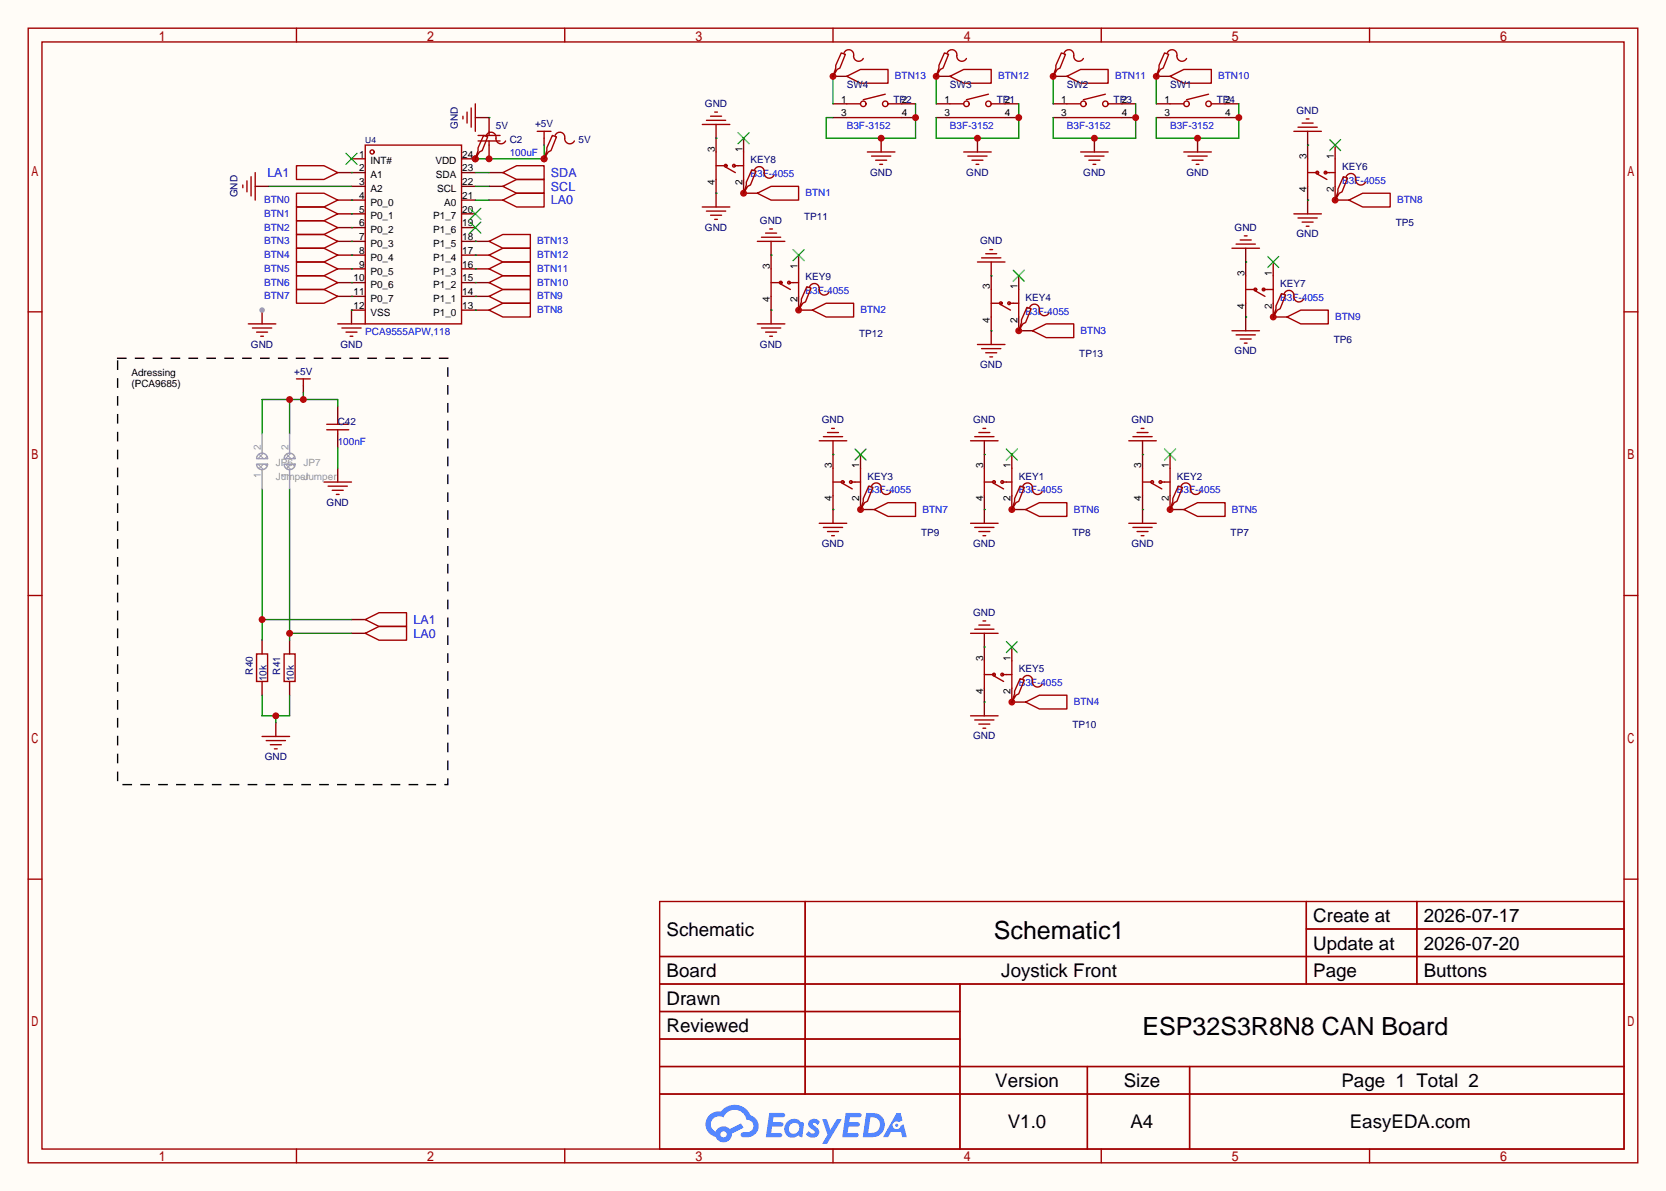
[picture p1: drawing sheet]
<svg xmlns="http://www.w3.org/2000/svg" width="308mm" height="220mm" viewBox="0 0 308 220" stroke-linecap="round" stroke-linejoin="round" font-family="sans-serif">
<path d="M0 0h307.6v220h-307.6z" fill="#fffcf7"/>
<g fill="none" stroke="#a10000" stroke-width=".25">
<path d="M5.2 5.2h297.2v209.6h-297.2zM7.7 7.7h292.1v204.5h-292.1zM54.7 5.2v2.5M104.3 5.2v2.5M153.8 5.2v2.5M203.3 5.2v2.5M252.9 5.2v2.5M5.2 57.6h2.5M299.8 57.6h2.6M5.2 110h2.5M299.8 110h2.6M5.2 162.4h2.5"/>
<path d="M121.8 166.5h178v45.7h-178zM121.8 176.7h178M148.7 166.5v35.6M241.2 166.5v15.2M241.2 171.6h58.6M261.6 166.5v15.2M299.8 162.4h2.6M121.8 181.7h178M121.8 186.8h55.4M121.8 197h178M121.8 191.9h55.4M177.2 181.7v30.5"/>
<path d="M200.8 197v15.2M219.6 197v15.2M54.7 212.2v2.6M104.3 212.2v2.6M121.8 202.1h178M153.8 212.2v2.6M203.3 212.2v2.6M252.9 212.2v2.6"/>
</g>
<g fill="#5487ff">
<path d="M149.5 206.9a1.3 1.3 0 0 1 1.9 .3l-.4 .6a.54 .54 0 0 0-1-.2l.2 .2a1.58 1.58 0 0 1 1 1.5 1.43 1.43 0 0 1-2.4 .2l.5-.6a.64 .64 0 0 0 .5 .5 .64 .64 0 0 0 .6-.3l-.1-.3a1.6 1.6 0 0 1-1.1-1.5z"/>
<path d="M151.8 206.7h.8l.7 2 1.2-2h.9l-2.7 4.5h-.9l1-1.6z"/>
<path d="M142 205.5h1.7a1.31 1.31 0 0 1 1.2 .2 .4 .4 0 0 1-.3 .6h-1.8l-.1 1h1.6a.4 .4 0 0 1 .3 .4 .4 .4 0 0 1-.4 .4h-1.6l-.2 1.2 .8-.1a1.23 1.23 0 0 1 1.2 .2 .39 .39 0 0 1-.4 .6h-2.6z"/>
<path d="M156.1 205.5h1.7a1.32 1.32 0 0 1 1.2 .2 .39 .39 0 0 1-.3 .6h-1.8l-.1 1h1.6a.4 .4 0 0 1 .4 .4 .4 .4 0 0 1-.5 .4h-1.6l-.2 1.1h.8a1.23 1.23 0 0 1 1.2 .2 .39 .39 0 0 1-.4 .6h-2.6z"/>
<path d="M165.5 205.6h.8l.3 1.3-.6 .3a.75 .75 0 0 0-1.1 .3 .75 .75 0 0 0 .5 1.1 .75 .75 0 0 0 .9-.7l.5-.3 .6 2.4h-.8l-.3-.9h-1.8l-.5 .9h-1z"/>
<path d="M159.9 205.6l-.6 4.4h1.4a2.27 2.27 0 0 0 2.7-2.3 2.27 2.27 0 0 0-2.7-2.1zM160.7 206.3a1.5 1.5 0 0 1 1.8 1.6 1.5 1.5 0 0 1-1.9 1.3h-.3z"/>
<path d="M145.4 207.2a1.62 1.62 0 0 0-.4 2.1 1.62 1.62 0 0 0 2 .6l.3-.2 .4 .2 .4 .1 .3-2.4-.1-.3-.5-.1a1.58 1.58 0 0 0-2.4 0zM146 207.7a.99 .99 0 0 1 1.6 .3 .99 .99 0 0 1-.9 1.4 .94 .94 0 0 1-1-.6 .94 .94 0 0 1 .3-1.1z"/>
<path d="M131 206a2.37 2.37 0 0 0 1.1 4 1.54 1.54 0 0 0 1.8 1 1.54 1.54 0 0 0 1.2-1.6l2.2-1.1-.5-.8-2.1 1a1.57 1.57 0 0 0-2.6 .5 1.5 1.5 0 0 1-.7-2.1 1.5 1.5 0 0 1 2.2-.5 2.23 2.23 0 0 1 2.3-1.4 2.23 2.23 0 0 1 2 1.8 1.16 1.16 0 0 1 1.2 1.1 1.16 1.16 0 0 1-1.1 1.2h-.7a.47 .47 0 0 0-.5 .4 .47 .47 0 0 0 .4 .5 2.23 2.23 0 0 0 2.2-.6 2.23 2.23 0 0 0 .5-2.3 2.16 2.16 0 0 0-1.3-1.1 3.2 3.2 0 0 0-5.5-.7l-1.1 .1zM133 209.5a.6 .6 0 0 1 1.2 0 .6 .6 0 0 1-1.2 0z"/>
<circle cx="165.6" cy="207.8" r=".28"/>
</g>
<g fill="none" stroke="#870000" stroke-width=".25">
<path d="M62.4 31.9h2.5M90.3 31.9h2.5M90.3 34.4h2.5M90.3 37h2.5M90.3 21.7v2.6M90.3 26.8v2.5M100.5 25.5v1.3M56 71.2v1.3M48.4 118.2v2.6M53.5 118.2v2.6M64.9 117h2.5M64.9 114.4h2.5"/>
<path d="M48.4 125.9v2.5M50.9 133.5v2.5M53.5 125.9v2.5"/>
</g>
<g fill="none" stroke="#a10000" stroke-width=".25">
<path d="M54.7 30.6h5.1l2.6 1.3-2.6 1.2h-5.1zM88.3 26h4M88.3 25h4M90.3 24.3v.7M90.3 26v.8M92.8 31.9l2.6-1.3h5.1v2.5h-5.1zM92.8 34.4l2.6-1.3h5.1v2.6h-5.1zM92.8 37l2.6-1.3h5.1v2.5h-5.1zM99.2 24.3h2.5M100.5 24.3v1.2M54.7 70h2.6M56 70v1.2"/>
<path d="M67.4 117l2.6-1.3h5.1v2.5h-5.1zM67.4 114.4l2.6-1.2h5.1v2.5h-5.1zM47.4 120.8h2v5.1h-2zM48.4 136h5.1M49.1 136.8h3.6M49.9 137.5h2M50.7 138.3h.5M52.5 120.8h2v5.1h-2z"/>
</g>
<path d="M21.7 66.2h61v78.7h-61z" fill="none" stroke="#000" stroke-width=".25" stroke-dasharray="1.5 1.8"/>
<path d="M53.5 90.3v27.9M53.5 117h11.4" fill="none" stroke="#008700" stroke-width=".25"/>
<circle cx="53.5" cy="117" r=".63" fill="#c00"/>
<path d="M48.4 90.3v27.9M48.4 114.4h16.5" fill="none" stroke="#008700" stroke-width=".25"/>
<circle cx="48.4" cy="114.4" r=".63" fill="#c00"/>
<g fill="none" stroke="#870000" stroke-width=".25">
<path d="M62.4 37h2.5M62.4 39.5h2.5M137.3 35.7h2.5M246.5 37h2.5M62.4 52.2h2.5M62.4 47.1h2.5M62.4 49.7h2.5M62.4 44.6h2.5M62.4 42h2.5M62.4 54.7h2.5M147.4 57.3h2.6M235.1 58.5h2.5"/>
<path d="M188.1 61.1h2.5M158.9 94.1h2.5M186.8 94.1h2.6M216 94.1h2.6M186.8 129.7h2.6"/>
</g>
<g fill="none" stroke="#a10000" stroke-width=".25">
<path d="M54.7 35.7h5.1l2.6 1.3-2.6 1.2h-5.1zM54.7 38.2h5.1l2.6 1.3-2.6 1.3h-5.1zM139.8 35.7l2.6-1.3h5v2.6h-5zM249 37l2.6-1.3h5.1v2.5h-5.1zM54.7 50.9h5.1l2.6 1.3-2.6 1.3h-5.1zM54.7 45.8h5.1l2.6 1.3-2.6 1.3h-5.1zM54.7 48.4h5.1l2.6 1.3-2.6 1.2h-5.1zM54.7 43.3h5.1l2.6 1.3-2.6 1.2h-5.1zM54.7 40.8h5.1l2.6 1.2-2.6 1.3h-5.1zM54.7 53.5h5.1l2.6 1.2-2.6 1.3h-5.1zM150 57.3l2.5-1.3h5.1v2.5h-5.1zM237.6 58.5l2.6-1.2h5v2.5h-5z"/>
<path d="M190.6 61.1l2.6-1.3h5v2.6h-5zM161.4 94.1l2.6-1.3h5v2.6h-5zM189.4 94.1l2.5-1.3h5.1v2.6h-5.1zM218.6 94.1l2.5-1.3h5.1v2.6h-5.1zM189.4 129.7l2.5-1.3h5.1v2.5h-5.1z"/>
</g>
<path d="M48.4 128.4v3.8h5.1v-3.8M50.9 132.2v1.3" fill="none" stroke="#008700" stroke-width=".25"/>
<circle cx="50.9" cy="132.2" r=".63" fill="#c00"/>
<g fill="none" stroke="#a10000" stroke-width=".25">
<path d="M67.4 26.8h17.8v33h-17.8zM60.3 79.4h4.1M60.3 78.4h4.1M62.4 77.6v.8M62.4 79.4v.7"/>
<circle cx="68.7" cy="28.1" r=".38"/>
</g>
<g fill="none" stroke="#870000" stroke-width=".25">
<path d="M64.9 29.3h2.5M64.9 31.9h2.5M64.9 34.4h2.5M64.9 37h2.5M64.9 39.5h2.5M85.2 29.3h2.6M85.2 31.9h2.6M85.2 34.4h2.6M85.2 37h2.6M85.2 39.5h2.6M64.9 42h2.5M64.9 44.6h2.5"/>
<path d="M64.9 47.1h2.5M64.9 49.7h2.5M64.9 52.2h2.5M64.9 54.7h2.5M64.9 57.3h2.5M85.2 42h2.6M85.2 44.6h2.6M85.2 47.1h2.6M85.2 49.7h2.6M85.2 52.2h2.6M85.2 54.7h2.6M85.2 57.3h2.6"/>
<path d="M62.4 75.1v2.5M62.4 80.1v2.6"/>
</g>
<path d="M63.9 28.3l2 2.1M65.9 28.3l-2 2.1M86.7 38.5l2.1 2M88.8 38.5l-2.1 2M86.7 41l2.1 2.1M88.8 41l-2.1 2.1" fill="none" stroke="#3c3" stroke-width=".25"/>
<path d="M64.9 39.5h.1M64.9 37h.1M64.9 47.1h.1M64.9 44.6h.1M64.9 42h.1M64.9 52.2h.1M64.9 49.7h.1M64.9 54.7h.1M53.5 73.8v6.3M56 72.5v1.3M62.4 75.1v-1.3h-14v6.3" fill="none" stroke="#008700" stroke-width=".25"/>
<g fill="#c00">
<circle cx="56" cy="73.8" r=".63"/>
<circle cx="53.5" cy="73.8" r=".63"/>
</g>
<path d="M47.1 34.4h2.6M87.8 21.7h2.5M62.4 86.5v2.5" fill="none" stroke="#870000" stroke-width=".25"/>
<path d="M87 19.9v3.6M87.8 19.2v5.1M44.8 34.2v.5M45.6 33.4v2M46.4 32.6v3.6M47.1 31.9v5.1M85.5 21.5v.5M86.2 20.7v2M59.8 89h5.1M60.6 89.8h3.5M61.3 90.6h2.1M62.1 91.3h.5" fill="none" stroke="#a10000" stroke-width=".25"/>
<path d="M49.7 34.4h15.2M64.9 31.9h.1M87.8 34.4h2.5M87.8 37h2.5M87.8 31.9h2.5M100.5 26.8v2.5h-12.7M62.4 82.7v3.8" fill="none" stroke="#008700" stroke-width=".25"/>
<path d="M47.4 85.7h2a1.02 1.02 0 0 1-1 1 1.02 1.02 0 0 1-1-1zM47.6 84a1.02 1.02 0 0 1 1.1-.2 1.02 1.02 0 0 1 .7 .9h-2zM48.4 80.1v3.6M48.4 86.7v3.6M52.5 85.7h2a1.02 1.02 0 0 1-1 1 1.02 1.02 0 0 1-1-1zM52.7 84a1.02 1.02 0 0 1 1.1-.2 1.02 1.02 0 0 1 .7 .9h-2zM53.5 80.1v3.6M53.5 86.7v3.6" fill="none" stroke="#999" stroke-width=".25"/>
<path d="M47.6 85.7l1 1M47.8 83.9l.8 .8M48.6 83.7l-1 1M48.6 85.7l-.8 .9M48.9 85.7l.4 .4M49.3 84.3l-.4 .4M52.7 85.7l1 1M52.9 83.9l.8 .8M53.7 83.7l-1 1M53.7 85.7l-.8 .9M54 85.7l.4 .4M54.4 84.3l-.4 .4" fill="none" stroke="#999" stroke-width=".18"/>
<g fill="#c00">
<circle cx="100.5" cy="29.3" r=".63"/>
<circle cx="90.3" cy="29.3" r=".63"/>
<circle cx="87.8" cy="29.3" r=".63"/>
</g>
<g fill="none" stroke="#008700" stroke-width=".25">
<path d="M90.3 21.7h.1M132.2 35.7h.1M132.2 25.5h.1M137.3 35.7h.1M241.4 37h.1M241.4 26.8h.1M246.5 37h.1M64.9 57.3h.1M142.4 57.3h.1M142.4 47.1h.1M147.4 57.3h.1M183 50.9h.1"/>
<path d="M230 58.5h.1M230 48.4h.1M235.1 58.5h.1M183 61.1h.1M188.1 61.1h.1M153.8 94.1h.1M153.8 83.9h.1M158.9 94.1h.1M181.7 94.1h.1M181.7 83.9h.1M186.8 94.1h.1M210.9 94.1h.1"/>
<path d="M210.9 83.9h.1M216 94.1h.1M181.7 119.5h.1M181.7 129.7h.1M186.8 129.7h.1"/>
</g>
<g fill="none" stroke="#a10000" stroke-width=".25">
<path d="M129.7 38.2h5M129.7 23h5M130.4 39h3.6M130.4 22.2h3.6M131.2 39.8h2M131.2 21.5h2M132 20.7h.5M132.2 30.6h1.8M132.2 28.1v5M134 30.9l1.8 1M135.5 30.6h1.8M137.3 28.1v5"/>
<path d="M160.1 28.1h5.1M160.9 28.8h3.6M161.7 29.6h2M162.4 30.4h.5M177.9 28.1h5.1M178.7 28.8h3.5M179.5 29.6h2M180.2 30.4h.5M199.5 28.1h5.1M200.3 28.8h3.5M201 29.6h2.1M201.8 30.4h.5"/>
<path d="M218.6 28.1h5M219.3 28.8h3.6M220.1 29.6h2M220.9 30.4h.5M238.9 39.5h5.1M238.9 24.3h5.1M239.6 23.5h3.6M240.4 22.7h2M241.2 22h.5M241.4 31.9h1.8M241.4 29.3v5.1M243.2 32.1l1.8 1"/>
<path d="M244.7 31.9h1.8M246.5 29.3v5.1M62.4 59.8h5M132 40.5h.5M139.8 59.8h5.1M139.8 44.6h5.1M140.6 43.8h3.5M141.4 43.1h2M142.1 42.3h.5M142.4 52.2h1.7M142.4 49.7v5M144.1 52.5l1.8 1"/>
<path d="M145.7 52.2h1.7M147.4 49.7v5M180.5 48.4h5M181.2 47.6h3.6M182 46.9h2M182.8 46.1h.5M183 56h1.8M183 53.5v5M184.8 56.3l1.8 1M186.3 56h1.8M188.1 53.5v5M227.5 45.8h5"/>
<path d="M228.2 45.1h3.6M229 44.3h2M229.7 43.6h.6M230 53.5h1.8M230 50.9v5.1M231.8 53.7l1.8 1M233.3 53.5h1.8M235.1 50.9v5.1M239.6 40.3h3.6M240.4 41h2M241.2 41.8h.5M63.1 60.6h3.6"/>
<path d="M63.9 61.3h2M64.6 62.1h.6M140.6 60.6h3.5M141.4 61.3h2M142.1 62.1h.5M152.8 79.9h2M153.5 79.1h.6M180.5 63.6h5M180.7 79.9h2.1M181.2 64.4h3.6M181.5 79.1h.5M182 65.2h2"/>
<path d="M182.8 65.9h.5M209.9 79.9h2.1M210.7 79.1h.5M227.5 61.1h5M228.2 61.8h3.6M229 62.6h2M229.7 63.4h.6M151.3 96.6h5M151.3 81.4h5M152 97.4h3.6M152 80.6h3.6M152.8 98.2h2"/>
<path d="M153.5 98.9h.6M153.8 89h1.8M153.8 86.5v5.1M155.6 89.3l1.8 1M157.1 89h1.8M158.9 86.5v5.1M179.2 96.6h5.1M179.2 81.4h5.1M180 97.4h3.5M180 80.6h3.5M180.7 98.2h2.1M181.5 98.9h.5"/>
<path d="M181.7 86.5v5.1M181.7 89h1.8M183.5 89.3l1.8 1M185 89h1.8M186.8 86.5v5.1M208.4 96.6h5.1M208.4 81.4h5.1M209.2 97.4h3.5M209.2 80.6h3.5M209.9 98.2h2.1M210.7 98.9h.5M210.9 89h1.8"/>
<path d="M210.9 86.5v5.1M212.7 89.3l1.8 1M214.2 89h1.8M216 86.5v5.1M179.2 117h5.1M180 116.2h3.5M180.7 115.4h2.1M181.5 114.7h.5M179.2 132.2h5.1M180 133h3.5M180.7 133.7h2.1M181.5 134.5h.5"/>
<path d="M181.7 124.6h1.8M181.7 122v5.1M183.5 124.8l1.8 1.1M185 124.6h1.8M186.8 122v5.1"/>
<circle cx="134" cy="30.6" r=".25"/>
<circle cx="135.5" cy="30.6" r=".25"/>
<circle cx="243.2" cy="31.9" r=".25"/>
<circle cx="244.7" cy="31.9" r=".25"/>
<circle cx="144.1" cy="52.2" r=".25"/>
<circle cx="145.7" cy="52.2" r=".25"/>
<circle cx="184.8" cy="56" r=".25"/>
<circle cx="186.3" cy="56" r=".25"/>
<circle cx="231.8" cy="53.5" r=".25"/>
<circle cx="233.3" cy="53.5" r=".25"/>
<circle cx="155.6" cy="89" r=".25"/>
<circle cx="157.1" cy="89" r=".25"/>
<circle cx="183.5" cy="89" r=".25"/>
<circle cx="185" cy="89" r=".25"/>
<circle cx="212.7" cy="89" r=".25"/>
<circle cx="214.2" cy="89" r=".25"/>
<circle cx="183.5" cy="124.6" r=".25"/>
<circle cx="185" cy="124.6" r=".25"/>
</g>
<g fill="none" stroke="#870000" stroke-width=".25">
<path d="M132.2 23v5.1M132.2 33.1v5.1M137.3 25.5v2.6M137.3 33.1v2.6M162.7 25.5v2.6M180.5 25.5v2.6M202.1 25.5v2.6M221.1 25.5v2.6M241.4 24.3v5M241.4 34.4v5.1M246.5 26.8v2.5M246.5 34.4v2.6"/>
<path d="M48.4 57.3v2.5M64.9 57.3v2.5M142.4 44.6v5.1M142.4 54.7v5.1M147.4 47.1v2.6M147.4 54.7v2.6M183 48.4v5.1M183 58.5v5.1M188.1 50.9v2.6M188.1 58.5v2.6M230 45.8v5.1M230 56v5.1"/>
<path d="M235.1 48.4v2.5M235.1 56v2.5M153.8 81.4v5.1M153.8 91.6v5M158.9 83.9v2.6M158.9 91.6v2.5M181.7 81.4v5.1M181.7 91.6v5M186.8 83.9v2.6M186.8 91.6v2.5M210.9 81.4v5.1M210.9 91.6v5"/>
<path d="M216 83.9v2.6M216 91.6v2.5M181.7 117v5M186.8 119.5v2.5M181.7 127.1v5.1M186.8 127.1v2.6"/>
</g>
<g fill="none" stroke="#3c3" stroke-width=".25">
<path d="M136.3 24.5l2 2M138.3 24.5l-2 2M245.5 25.8l2 2M247.5 25.8l-2 2M146.4 46.1l2.1 2M148.5 46.1l-2.1 2M187.1 49.9l2 2M189.1 49.9l-2 2M234.1 47.4l2 2M236.1 47.4l-2 2M157.9 82.9l2 2.1M159.9 82.9l-2 2.1"/>
<path d="M185.8 82.9l2 2.1M187.8 82.9l-2 2.1M215 82.9l2 2.1M217 82.9l-2 2.1M185.8 118.5l2 2M187.8 118.5l-2 2"/>
</g>
<circle cx="48.4" cy="57.3" r=".51" fill="#999"/>
<g fill="none" stroke="#a10000" stroke-width=".25">
<path d="M156.3 14.1l2.6-1.3h5.1v2.6h-5.1zM156.3 19.2h2.6M163.4 17.4l-4 1M164 19.2h2.5M175.4 14.1l2.5-1.3h5.1v2.6h-5.1zM175.4 19.2h2.5M182.5 17.4l-4.1 1M183 19.2h2.5M197 14.1l2.5-1.3h5.1v2.6h-5.1zM197 19.2h2.5M204.1 17.4l-4.1 1M204.6 19.2h2.5"/>
<path d="M216 14.1l2.6-1.3h5v2.6h-5zM216 19.2h2.6M223.1 17.4l-4 1M223.6 19.2h2.6M156.3 21.7h10.2M175.4 21.7h10.1M197 21.7h10.1M216 21.7h10.2M45.8 59.8h5.1M90.3 57.3l2.5-1.3h5.1v2.5h-5.1zM90.3 44.6l2.5-1.3h5.1v2.5h-5.1zM90.3 47.1l2.5-1.3h5.1v2.6h-5.1z"/>
<path d="M90.3 49.7l2.5-1.3h5.1v2.5h-5.1zM90.3 52.2l2.5-1.3h5.1v2.6h-5.1zM90.3 54.7l2.5-1.2h5.1v2.5h-5.1zM46.6 60.6h3.6M47.4 61.3h2M48.1 62.1h.5"/>
<circle cx="159.4" cy="19.2" r=".51"/>
<circle cx="163.4" cy="19.2" r=".51"/>
<circle cx="178.4" cy="19.2" r=".51"/>
<circle cx="182.5" cy="19.2" r=".51"/>
<circle cx="200" cy="19.2" r=".51"/>
<circle cx="204.1" cy="19.2" r=".51"/>
<circle cx="219.1" cy="19.2" r=".51"/>
<circle cx="223.1" cy="19.2" r=".51"/>
</g>
<g fill="none" stroke="#870000" stroke-width=".25">
<path d="M153.8 14.1h2.5M153.8 19.2h2.5M166.5 19.2h2.5M172.8 14.1h2.6M172.8 19.2h2.6M185.5 19.2h2.6M194.4 14.1h2.6M194.4 19.2h2.6M207.1 19.2h2.6M213.5 14.1h2.5M213.5 19.2h2.5M226.2 19.2h2.5"/>
<path d="M153.8 21.7h2.5M166.5 21.7h2.5M172.8 21.7h2.6M185.5 21.7h2.6M194.4 21.7h2.6M207.1 21.7h2.6M213.5 21.7h2.5M226.2 21.7h2.5M87.8 57.3h2.5M87.8 44.6h2.5M87.8 47.1h2.5M87.8 49.7h2.5"/>
<path d="M87.8 52.2h2.5M87.8 54.7h2.5"/>
</g>
<path d="M188.1 19.2v6.3h-15.3v-3.8M87.8 57.3h.1M87.8 54.7h.1" fill="none" stroke="#008700" stroke-width=".25"/>
<g fill="#c00">
<circle cx="188.1" cy="21.7" r=".63"/>
<circle cx="180.5" cy="25.5" r=".63"/>
</g>
<path d="M169 19.2v6.3h-16.5v-3.8h1.3" fill="none" stroke="#008700" stroke-width=".25"/>
<g fill="#c00">
<circle cx="169" cy="21.7" r=".63"/>
<circle cx="162.7" cy="25.5" r=".63"/>
</g>
<path d="M209.7 19.2v6.3h-15.3v-3.8" fill="none" stroke="#008700" stroke-width=".25"/>
<g fill="#c00">
<circle cx="202.1" cy="25.5" r=".63"/>
<circle cx="209.7" cy="21.7" r=".63"/>
</g>
<path d="M228.7 19.2v6.3h-15.2v-3.8" fill="none" stroke="#008700" stroke-width=".25"/>
<g fill="#c00">
<circle cx="221.1" cy="25.5" r=".63"/>
<circle cx="228.7" cy="21.7" r=".63"/>
</g>
<path d="M153.8 14.1v5.1M172.8 14.1v5.1M194.4 14.1v5.1M213.5 14.1v5.1M87.8 52.2h.1M87.8 49.7h.1M87.8 47.1h.1M87.8 44.6h.1" fill="none" stroke="#008700" stroke-width=".25"/>
<path d="M172.8 13.8v.3" fill="none" stroke="#870000" stroke-width=".25"/>
<circle cx="172.8" cy="14.1" r=".63" fill="#c00"/>
<path d="M174.4 9.8l.7 .2-1 2.6-.5 .2-.8 1.3 .6-1.5v-.5zM174.9 9.8a.93 .93 0 0 1 1.1-.6 .93 .93 0 0 1 .7 1.1 .94 .94 0 0 0 .6 1 .94 .94 0 0 0 1.1-.5" fill="none" stroke="#a10000" stroke-width=".25"/>
<path d="M153.8 13.8v.3" fill="none" stroke="#870000" stroke-width=".25"/>
<circle cx="153.8" cy="14.1" r=".63" fill="#c00"/>
<path d="M155.3 9.8l.8 .2-1 2.6-.5 .2-.8 1.3 .5-1.5v-.5zM155.8 9.8a.93 .93 0 0 1 1.2-.6 .93 .93 0 0 1 .6 1.1 .94 .94 0 0 0 .7 1 .94 .94 0 0 0 1.1-.5" fill="none" stroke="#a10000" stroke-width=".25"/>
<path d="M194.4 13.8v.3" fill="none" stroke="#870000" stroke-width=".25"/>
<circle cx="194.4" cy="14.1" r=".63" fill="#c00"/>
<path d="M196 9.8l.7 .2-1 2.6-.5 .2-.8 1.3 .5-1.5v-.5zM196.5 9.8a.93 .93 0 0 1 1.1-.6 .93 .93 0 0 1 .6 1.1 .94 .94 0 0 0 .7 1 .94 .94 0 0 0 1.1-.5" fill="none" stroke="#a10000" stroke-width=".25"/>
<path d="M213.5 13.8v.3" fill="none" stroke="#870000" stroke-width=".25"/>
<circle cx="213.5" cy="14.1" r=".63" fill="#c00"/>
<path d="M215 9.8l.8 .2-1 2.6-.6 .2-.7 1.3 .5-1.5v-.5zM215.5 9.8a.93 .93 0 0 1 1.1-.6 .93 .93 0 0 1 .7 1.1 .94 .94 0 0 0 .7 1 .94 .94 0 0 0 1.1-.5" fill="none" stroke="#a10000" stroke-width=".25"/>
<path d="M246.5 36.7v.3" fill="none" stroke="#870000" stroke-width=".25"/>
<circle cx="246.5" cy="37" r=".63" fill="#c00"/>
<path d="M248 32.6l.8 .3-1 2.5-.5 .3-.8 1.3 .5-1.6v-.5zM248.5 32.6a.93 .93 0 0 1 1.2-.5 .93 .93 0 0 1 .6 1 .94 .94 0 0 0 .7 1 .94 .94 0 0 0 1.1-.4" fill="none" stroke="#a10000" stroke-width=".25"/>
<path d="M235.1 58.3v.2" fill="none" stroke="#870000" stroke-width=".25"/>
<circle cx="235.1" cy="58.5" r=".63" fill="#c00"/>
<path d="M236.6 54.2l.8 .3-1.1 2.5-.5 .3-.7 1.2 .5-1.5v-.5zM237.1 54.2a.93 .93 0 0 1 1.1-.5 .93 .93 0 0 1 .7 1 .94 .94 0 0 0 .7 1 .94 .94 0 0 0 1.1-.5" fill="none" stroke="#a10000" stroke-width=".25"/>
<path d="M216 93.9v.2" fill="none" stroke="#870000" stroke-width=".25"/>
<circle cx="216" cy="94.1" r=".63" fill="#c00"/>
<path d="M217.6 89.8l.7 .2-1 2.6-.5 .2-.8 1.3 .5-1.5v-.5zM218.1 89.8a.93 .93 0 0 1 1.1-.6 .93 .93 0 0 1 .6 1.1 .94 .94 0 0 0 .7 1 .94 .94 0 0 0 1.1-.5" fill="none" stroke="#a10000" stroke-width=".25"/>
<path d="M186.8 93.9v.2" fill="none" stroke="#870000" stroke-width=".25"/>
<circle cx="186.8" cy="94.1" r=".63" fill="#c00"/>
<path d="M188.3 89.8l.8 .2-1 2.6-.5 .2-.8 1.3 .5-1.5v-.5zM188.8 89.8a.93 .93 0 0 1 1.2-.6 .93 .93 0 0 1 .6 1.1 .94 .94 0 0 0 .7 1 .94 .94 0 0 0 1.1-.5" fill="none" stroke="#a10000" stroke-width=".25"/>
<path d="M158.9 93.9v.2" fill="none" stroke="#870000" stroke-width=".25"/>
<circle cx="158.9" cy="94.1" r=".63" fill="#c00"/>
<path d="M160.4 89.8l.8 .2-1.1 2.6-.5 .2-.7 1.3 .5-1.5v-.5zM160.9 89.8a.93 .93 0 0 1 1.1-.6 .93 .93 0 0 1 .7 1.1 .94 .94 0 0 0 .7 1 .94 .94 0 0 0 1.1-.5" fill="none" stroke="#a10000" stroke-width=".25"/>
<path d="M186.8 129.4v.3" fill="none" stroke="#870000" stroke-width=".25"/>
<circle cx="186.8" cy="129.7" r=".63" fill="#c00"/>
<path d="M188.3 125.3l.8 .3-1 2.5-.5 .3-.8 1.3 .5-1.6v-.5zM188.8 125.3a.93 .93 0 0 1 1.2-.5 .93 .93 0 0 1 .6 1.1 .94 .94 0 0 0 .7 1 .94 .94 0 0 0 1.1-.5" fill="none" stroke="#a10000" stroke-width=".25"/>
<path d="M137.3 35.4v.3" fill="none" stroke="#870000" stroke-width=".25"/>
<circle cx="137.3" cy="35.7" r=".63" fill="#c00"/>
<path d="M138.8 31.4l.8 .2-1 2.6-.6 .2-.7 1.3 .5-1.5v-.5zM139.3 31.4a.93 .93 0 0 1 1.1-.6 .93 .93 0 0 1 .7 1.1 .94 .94 0 0 0 .7 1 .94 .94 0 0 0 1.1-.5" fill="none" stroke="#a10000" stroke-width=".25"/>
<path d="M147.4 57v.3" fill="none" stroke="#870000" stroke-width=".25"/>
<circle cx="147.4" cy="57.3" r=".63" fill="#c00"/>
<path d="M149 53l.7 .2-1 2.6-.5 .2-.8 1.3 .6-1.5v-.6zM149.5 53a.93 .93 0 0 1 1.1-.6 .93 .93 0 0 1 .7 1.1 .94 .94 0 0 0 .6 1 .94 .94 0 0 0 1.1-.5" fill="none" stroke="#a10000" stroke-width=".25"/>
<path d="M188.1 60.8v.3" fill="none" stroke="#870000" stroke-width=".25"/>
<circle cx="188.1" cy="61.1" r=".63" fill="#c00"/>
<path d="M189.6 56.8l.8 .2-1 2.6-.6 .2-.7 1.3 .5-1.5v-.5zM190.1 56.8a.93 .93 0 0 1 1.1-.6 .93 .93 0 0 1 .7 1.1 .94 .94 0 0 0 .7 1 .94 .94 0 0 0 1.1-.5" fill="none" stroke="#a10000" stroke-width=".25"/>
<path d="M100.5 29.1v.2" fill="none" stroke="#870000" stroke-width=".25"/>
<circle cx="100.5" cy="29.3" r=".63" fill="#c00"/>
<path d="M102 25l.7 .3-1 2.5-.5 .3-.7 1.2 .5-1.5v-.5zM102.5 25a.93 .93 0 0 1 1.1-.5 .93 .93 0 0 1 .7 1 .94 .94 0 0 0 .6 1 .94 .94 0 0 0 1.1-.5" fill="none" stroke="#a10000" stroke-width=".25"/>
<path d="M87.8 29.1v.2" fill="none" stroke="#870000" stroke-width=".25"/>
<circle cx="87.8" cy="29.3" r=".63" fill="#c00"/>
<path d="M89.3 25l.7 .3-1 2.5-.5 .3-.7 1.2 .5-1.5v-.5zM89.8 25a.93 .93 0 0 1 1.1-.5 .93 .93 0 0 1 .7 1 .94 .94 0 0 0 .6 1 .94 .94 0 0 0 1.1-.5" fill="none" stroke="#a10000" stroke-width=".25"/>
<g font-size="4.6">
<text x="183.5" y="173.4">Schematic1</text>
<text x="210.9" y="191.2">ESP32S3R8N8 CAN Board</text>
</g>
<g font-size="3.5">
<text x="123.1" y="172.8">Schematic</text>
<text x="242.5" y="170.3">Create at</text>
<text x="262.9" y="170.3">2026-07-17</text>
<text x="242.5" y="175.4">Update at</text>
<text x="262.9" y="175.4">2026-07-20</text>
<text x="123.1" y="180.5">Board</text>
<text x="123.1" y="185.5">Drawn</text>
<text x="184.9" y="180.5">Joystick Front</text>
<text x="242.5" y="180.5">Page</text>
<text x="262.9" y="180.5">Buttons</text>
<text x="123.1" y="190.6">Reviewed</text>
<text x="183.8" y="200.8">Version</text>
<text x="207.5" y="200.8">Size</text>
<text x="247.7" y="200.8">Page 1 Total 2</text>
<text x="186.1" y="208.4">V1.0</text>
<text x="208.7" y="208.4">A4</text>
<text x="249.2" y="208.4">EasyEDA.com</text>
</g>
<g font-size="2.3" fill="#00f">
<text x="49.4" y="32.7">LA1</text>
<text x="101.7" y="32.7">SDA</text>
<text x="101.7" y="35.2">SCL</text>
<text x="101.7" y="37.8">LA0</text>
<text x="76.3" y="117.8">LA0</text>
<text x="76.3" y="115.2">LA1</text>
</g>
<g font-size="1.8" fill="#000080">
<text x="156.3" y="16.2">SW4</text>
<text x="175.4" y="16.2">SW3</text>
<text x="197" y="16.2">SW2</text>
<text x="216" y="16.2">SW1</text>
<text x="84.5" y="23.8" transform="rotate(-90 84.5 23.8)">GND</text>
<text x="91.6" y="23.8">5V</text>
<text x="98.8" y="23.5">+5V</text>
<text x="130.2" y="19.7">GND</text>
<text x="165" y="19">TP2</text>
<text x="184" y="19">TP1</text>
<text x="205.6" y="19">TP3</text>
<text x="224.7" y="19">TP4</text>
<text x="239.4" y="21">GND</text>
<text x="94.1" y="26.3">C2</text>
<text x="106.8" y="26.3">5V</text>
<text x="138.6" y="30.1">KEY8</text>
<text x="160.6" y="32.4">GND</text>
<text x="178.4" y="32.4">GND</text>
<text x="200" y="32.4">GND</text>
<text x="219.1" y="32.4">GND</text>
<text x="247.8" y="31.4">KEY6</text>
<text x="43.9" y="36.5" transform="rotate(-90 43.9 36.5)">GND</text>
<text x="140.3" y="41.3">GND</text>
<text x="148.5" y="40.6">TP11</text>
<text x="257.7" y="41.8">TP5</text>
<text x="130.2" y="42.6">GND</text>
<text x="181" y="45.1">GND</text>
<text x="227.9" y="42.6">GND</text>
<text x="239.4" y="43.9">GND</text>
<text x="148.7" y="51.7">KEY9</text>
<text x="236.3" y="53">KEY7</text>
<text x="189.4" y="55.5">KEY4</text>
<text x="46.3" y="64.2">GND</text>
<text x="62.8" y="64.2">GND</text>
<text x="140.3" y="64.2">GND</text>
<text x="158.6" y="62.1">TP12</text>
<text x="199.3" y="66">TP13</text>
<text x="227.9" y="65.5">GND</text>
<text x="246.3" y="63.4">TP6</text>
<text x="54.3" y="69.3">+5V</text>
<text x="181" y="68">GND</text>
<text x="62.4" y="78.4">C42</text>
<text x="151.7" y="78.2">GND</text>
<text x="179.7" y="78.2">GND</text>
<text x="208.9" y="78.2">GND</text>
<text x="160.1" y="88.6">KEY3</text>
<text x="188.1" y="88.6">KEY1</text>
<text x="217.3" y="88.6">KEY2</text>
<text x="60.3" y="93.4">GND</text>
<text x="151.7" y="101">GND</text>
<text x="170.1" y="99">TP9</text>
<text x="179.7" y="101">GND</text>
<text x="198" y="99">TP8</text>
<text x="208.9" y="101">GND</text>
<text x="227.2" y="99">TP7</text>
<text x="179.7" y="113.7">GND</text>
<text x="46.7" y="124.6" transform="rotate(-90 46.7 124.6)">R40</text>
<text x="49.2" y="125.9" transform="rotate(-90 49.2 125.9)">10k</text>
<text x="51.7" y="124.6" transform="rotate(-90 51.7 124.6)">R41</text>
<text x="54.3" y="125.9" transform="rotate(-90 54.3 125.9)">10k</text>
<text x="188.1" y="124.1">KEY5</text>
<text x="179.7" y="136.6">GND</text>
<text x="198" y="134.5">TP10</text>
<text x="48.9" y="140.4">GND</text>
</g>
<g font-size="1.8" fill="#00f">
<text x="165.2" y="14.7">BTN13</text>
<text x="184.3" y="14.7">BTN12</text>
<text x="205.9" y="14.7">BTN11</text>
<text x="224.9" y="14.7">BTN10</text>
<text x="156.3" y="23.8">B3F-3152</text>
<text x="175.4" y="23.8">B3F-3152</text>
<text x="197" y="23.8">B3F-3152</text>
<text x="216" y="23.8">B3F-3152</text>
<text x="94.1" y="28.9">100uF</text>
<text x="138.6" y="32.7">B3F-4055</text>
<text x="247.8" y="34">B3F-4055</text>
<text x="48.7" y="37.5">BTN0</text>
<text x="48.7" y="40.1">BTN1</text>
<text x="148.7" y="36.2">BTN1</text>
<text x="257.9" y="37.5">BTN8</text>
<text x="48.7" y="47.7">BTN4</text>
<text x="48.7" y="45.1">BTN3</text>
<text x="48.7" y="42.6">BTN2</text>
<text x="99.2" y="45.1">BTN13</text>
<text x="99.2" y="47.7">BTN12</text>
<text x="48.7" y="52.8">BTN6</text>
<text x="48.7" y="50.2">BTN5</text>
<text x="99.2" y="50.2">BTN11</text>
<text x="99.2" y="52.8">BTN10</text>
<text x="48.7" y="55.3">BTN7</text>
<text x="99.2" y="57.8">BTN8</text>
<text x="99.2" y="55.3">BTN9</text>
<text x="148.7" y="54.3">B3F-4055</text>
<text x="158.9" y="57.8">BTN2</text>
<text x="189.4" y="58.1">B3F-4055</text>
<text x="236.3" y="55.5">B3F-4055</text>
<text x="246.5" y="59.1">BTN9</text>
<text x="67.4" y="61.9">PCA9555APW,118</text>
<text x="199.5" y="61.6">BTN3</text>
<text x="62.4" y="82.2">100nF</text>
<text x="160.1" y="91.1">B3F-4055</text>
<text x="170.3" y="94.7">BTN7</text>
<text x="188.1" y="91.1">B3F-4055</text>
<text x="198.2" y="94.7">BTN6</text>
<text x="217.3" y="91.1">B3F-4055</text>
<text x="227.5" y="94.7">BTN5</text>
<text x="188.1" y="126.7">B3F-4055</text>
<text x="198.2" y="130.2">BTN4</text>
</g>
<g font-size="1.8">
<text x="155.3" y="18.9">1</text>
<text x="155.3" y="21.5">3</text>
<text x="166.5" y="18.9">2</text>
<text x="166.5" y="21.5">4</text>
<text x="174.4" y="18.9">1</text>
<text x="174.4" y="21.5">3</text>
<text x="185.5" y="18.9">2</text>
<text x="185.5" y="21.5">4</text>
<text x="196" y="18.9">1</text>
<text x="196" y="21.5">3</text>
<text x="207.1" y="18.9">2</text>
<text x="207.1" y="21.5">4</text>
<text x="215" y="18.9">1</text>
<text x="215" y="21.5">3</text>
<text x="226.2" y="18.9">2</text>
<text x="226.2" y="21.5">4</text>
<text x="66.3" y="29.1">1</text>
<text x="85.3" y="29.1">24</text>
<text x="132" y="28.1" transform="rotate(-90 132 28.1)">3</text>
<text x="137.1" y="28.1" transform="rotate(-90 137.1 28.1)">1</text>
<text x="241.2" y="29.3" transform="rotate(-90 241.2 29.3)">3</text>
<text x="246.3" y="29.3" transform="rotate(-90 246.3 29.3)">1</text>
<text x="66.3" y="31.6">2</text>
<text x="66.3" y="34.2">3</text>
<text x="68.4" y="30.4">INT#</text>
<text x="68.4" y="32.9">A1</text>
<text x="68.4" y="35.5">A2</text>
<text x="80.4" y="30.4">VDD</text>
<text x="80.5" y="32.9">SDA</text>
<text x="80.7" y="35.5">SCL</text>
<text x="85.3" y="34.2">22</text>
<text x="85.3" y="31.6">23</text>
<text x="132" y="34.2" transform="rotate(-90 132 34.2)">4</text>
<text x="137.1" y="34.2" transform="rotate(-90 137.1 34.2)">2</text>
<text x="241.2" y="35.4" transform="rotate(-90 241.2 35.4)">4</text>
<text x="246.3" y="35.4" transform="rotate(-90 246.3 35.4)">2</text>
<text x="66.3" y="36.7">4</text>
<text x="66.3" y="39.3">5</text>
<text x="66.3" y="41.8">6</text>
<text x="68.4" y="38">P0_0</text>
<text x="68.4" y="40.5">P0_1</text>
<text x="80" y="40.5">P1_7</text>
<text x="82" y="38">A0</text>
<text x="85.3" y="41.8">19</text>
<text x="85.3" y="39.3">20</text>
<text x="85.3" y="36.7">21</text>
<text x="66.3" y="44.3">7</text>
<text x="66.3" y="46.9">8</text>
<text x="68.4" y="43.1">P0_2</text>
<text x="68.4" y="45.6">P0_3</text>
<text x="80" y="45.6">P1_5</text>
<text x="80" y="43.1">P1_6</text>
<text x="85.3" y="46.9">17</text>
<text x="85.3" y="44.3">18</text>
<text x="65.3" y="52">10</text>
<text x="66.3" y="49.4">9</text>
<text x="68.4" y="48.2">P0_4</text>
<text x="68.4" y="50.7">P0_5</text>
<text x="68.4" y="53.2">P0_6</text>
<text x="80" y="53.2">P1_2</text>
<text x="80" y="50.7">P1_3</text>
<text x="80" y="48.2">P1_4</text>
<text x="85.3" y="52">15</text>
<text x="85.3" y="49.4">16</text>
<text x="142.1" y="49.7" transform="rotate(-90 142.1 49.7)">3</text>
<text x="147.2" y="49.7" transform="rotate(-90 147.2 49.7)">1</text>
<text x="182.8" y="53.5" transform="rotate(-90 182.8 53.5)">3</text>
<text x="187.9" y="53.5" transform="rotate(-90 187.9 53.5)">1</text>
<text x="229.8" y="50.9" transform="rotate(-90 229.8 50.9)">3</text>
<text x="234.8" y="50.9" transform="rotate(-90 234.8 50.9)">1</text>
<text x="65.3" y="54.5">11</text>
<text x="65.3" y="57">12</text>
<text x="68.4" y="55.8">P0_7</text>
<text x="68.4" y="58.3">VSS</text>
<text x="80" y="58.3">P1_0</text>
<text x="80" y="55.8">P1_1</text>
<text x="85.3" y="57">13</text>
<text x="85.3" y="54.5">14</text>
<text x="142.1" y="55.8" transform="rotate(-90 142.1 55.8)">4</text>
<text x="147.2" y="55.8" transform="rotate(-90 147.2 55.8)">2</text>
<text x="182.8" y="59.6" transform="rotate(-90 182.8 59.6)">4</text>
<text x="187.9" y="59.6" transform="rotate(-90 187.9 59.6)">2</text>
<text x="229.8" y="57" transform="rotate(-90 229.8 57)">4</text>
<text x="234.8" y="57" transform="rotate(-90 234.8 57)">2</text>
<text x="24.3" y="69.5">Adressing</text>
<text x="24.3" y="71.5">(PCA9685)</text>
<text x="153.6" y="86.5" transform="rotate(-90 153.6 86.5)">3</text>
<text x="158.6" y="86.5" transform="rotate(-90 158.6 86.5)">1</text>
<text x="181.5" y="86.5" transform="rotate(-90 181.5 86.5)">3</text>
<text x="186.6" y="86.5" transform="rotate(-90 186.6 86.5)">1</text>
<text x="210.7" y="86.5" transform="rotate(-90 210.7 86.5)">3</text>
<text x="215.8" y="86.5" transform="rotate(-90 215.8 86.5)">1</text>
<text x="153.6" y="92.6" transform="rotate(-90 153.6 92.6)">4</text>
<text x="158.6" y="92.6" transform="rotate(-90 158.6 92.6)">2</text>
<text x="181.5" y="92.6" transform="rotate(-90 181.5 92.6)">4</text>
<text x="186.6" y="92.6" transform="rotate(-90 186.6 92.6)">2</text>
<text x="210.7" y="92.6" transform="rotate(-90 210.7 92.6)">4</text>
<text x="215.8" y="92.6" transform="rotate(-90 215.8 92.6)">2</text>
<text x="181.5" y="122" transform="rotate(-90 181.5 122)">3</text>
<text x="186.6" y="122" transform="rotate(-90 186.6 122)">1</text>
<text x="181.5" y="128.2" transform="rotate(-90 181.5 128.2)">4</text>
<text x="186.6" y="128.2" transform="rotate(-90 186.6 128.2)">2</text>
</g>
<g font-size="1.8" fill="#999">
<text x="48.2" y="83.2" transform="rotate(-90 48.2 83.2)">2</text>
<text x="53.2" y="83.2" transform="rotate(-90 53.2 83.2)">2</text>
<text x="48.2" y="88.3" transform="rotate(-90 48.2 88.3)">1</text>
<text x="50.9" y="86">JP6</text>
<text x="50.9" y="88.6">Jumper</text>
<text x="53.2" y="88.3" transform="rotate(-90 53.2 88.3)">1</text>
<text x="56" y="86">JP7</text>
<text x="56" y="88.6">Jumper</text>
</g>
<text font-size="1.6" fill="#000080" x="67.4" y="26.3">U4</text>
</svg>
